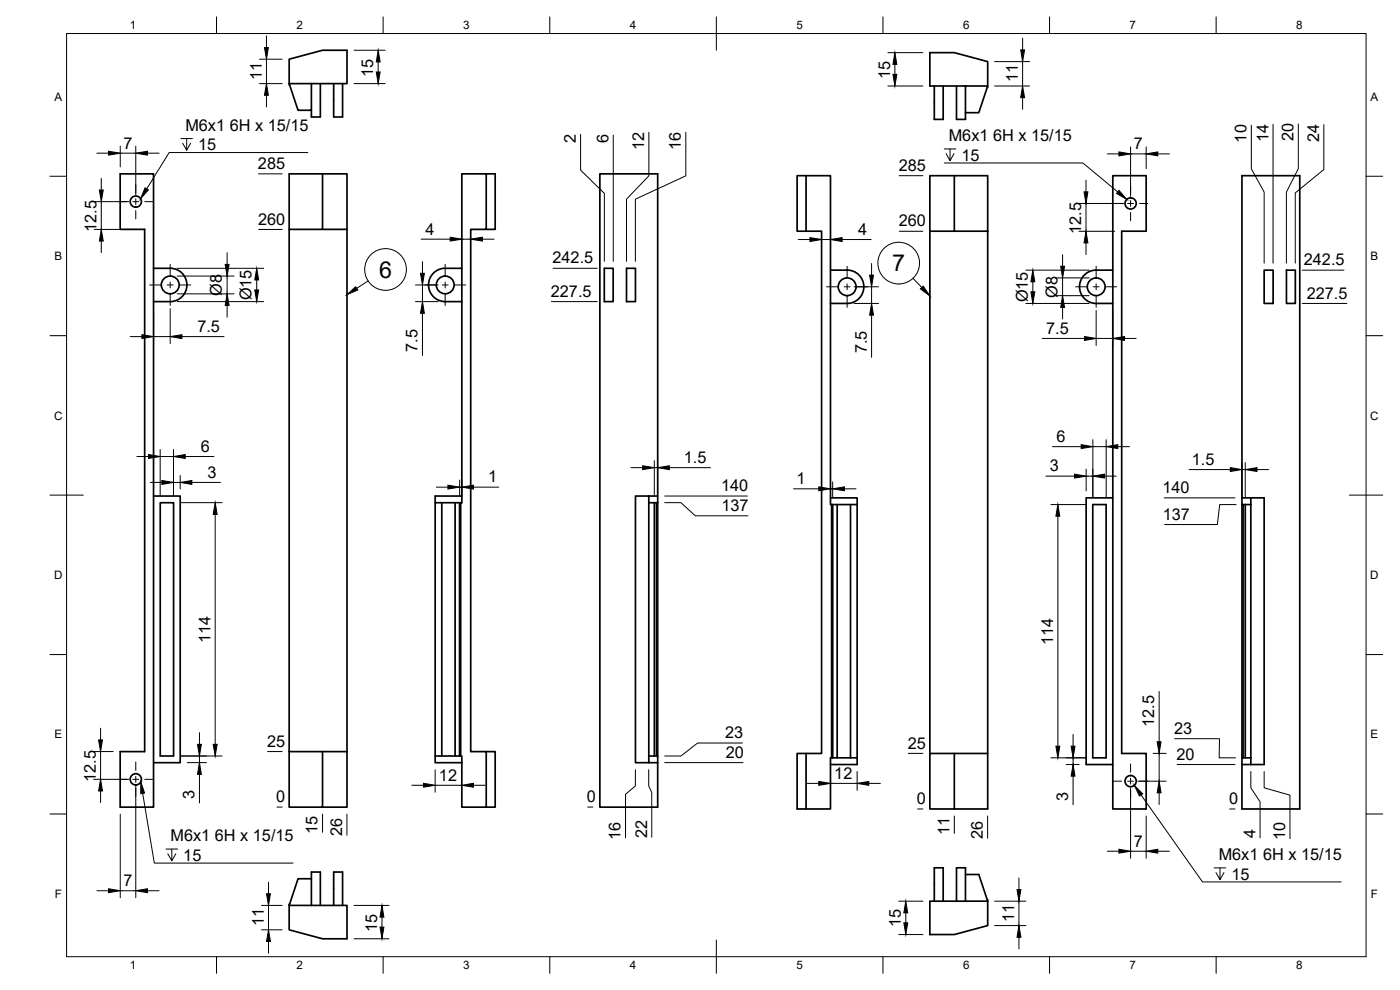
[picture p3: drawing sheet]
<svg xmlns="http://www.w3.org/2000/svg" width="420mm" height="297mm" viewBox="0 0 420 297" stroke-linecap="round" stroke-linejoin="round" font-family="sans-serif">
<!-- layer: Visible -->
<g fill="none" stroke="#000" stroke-width=".51">
<path d="M93.5 25.1v8h-4l-2.7-8h17.3v-10h-7.3l-10 2.7v7.6l.2 .2M96.1 25.1v10h-2.6v-2M100.1 25.1v10h2.7v-10M280.4 25.8v10h2.7v-10M287.1 25.8v10h2.7v-2M289.8 25.8v8h4l2.6-8h-17.3v-10h7.3l10 2.7v7.6l-.2 .2M36.1 52.2h10v190h-10v-16.7h7.3v-156.7h-7.3zM96.8 52.2h-10v190h10v-16.7h-10M96.8 52.2v16.6h-10M96.8 52.2h7.3v16.6h-7.3M145.9 52.2h2.7v16.6h-2.7M241.9 52.7h-2.7v16.7h2.7"/>
<path d="M286.4 52.7h-7.3v173.4M334 52.7h10v16.7h-7.4v156.7h7.4v16.6h-10zM104.1 68.8v173.4h-7.3M279.1 69.4h7.3M296.4 69.4h-10v-16.7h10v190h-10M46.1 80.5h5a5 5 0 0 1 5 5 5 5 0 0 1-5 5h-5M138.6 80.5h-5a5 5 0 0 0-5 5 5 5 0 0 0 5 5h5M181.4 80.5h2.6v10h-2.6zM188 80.5h2.7v10h-2.7zM249.2 91h5M249.2 81.1h5M254.2 81a5 5 0 0 1 5 5 5 5 0 0 1-5 5"/>
<path d="M334 81.1l-5-.1a5 5 0 0 0-5 5 5 5 0 0 0 5 5h5M379.4 81.1h2.7v9.9h-2.7zM386.1 81.1h2.6v9.9h-2.6zM46.1 148.8h8v80h-8M48.1 150.8h4v76h-4zM130.6 150.8h7.7M132.6 150.8v76M136.6 150.8v76M137.9 150.8v76M138.6 148.8h-8v78M194.7 148.8v80h2.7M194.7 148.8h-4v80h4"/>
<path d="M194.7 150.8h2.7M194.7 148.8h2.7M196.4 150.8v76M197 150.8v76M197.4 150.8v76h-2.7M197.4 150.8v-98.6h-17.4v190h17.4v-15.4M249.2 149.4h8v2M249.6 151.4h-.4v-98.7h-7.3v16.7h4.7v156.7h-4.7v16.6h7.3v-15.3h.4v-76h7.6M249.9 151.4v76M251.2 151.4v76M255.2 151.4v76M257.2 151.4v78h-8"/>
<path d="M328 151.4h4v76h-4zM334 149.4h-8v80h8M372.7 151.4v-98.7h17.4v190h-17.4v-15.3M372.7 149.4h2.7v2M373.1 151.4v76M373.7 151.4v76M375.4 151.4h-2.7v76M375.4 149.4h4v80h-6.7M375.4 151.4v78M96.8 225.5h7.3M130.6 226.8h7.7v-76h.3v-98.6h7.3v16.6h-4.6v156.7h4.6v16.7h-7.3v-15.4h-.3M130.6 226.8v2h8"/>
<path d="M145.9 225.5h2.7v16.7h-2.7M241.9 226.1h-2.7v16.6h2.7M249.6 227.4h7.6M286.4 226.1h-7.3v16.6h7.3M296.4 226.1h-10v16.6M372.7 227.4h2.7M93.5 263.7h-4l-2.7 8h17.3v10h-7.3l-10-2.7v-7.7l.2-.1M93.5 271.7v-10.1h2.6v10.1M100.1 271.7v-10.1h2.7v10.1M280.4 270.4v-10h2.7v10M287.1 270.4v-10h2.7v10M289.8 262.4h4l2.6 8h-17.3v10h7.3l10-2.7v-7.6l-.2-.2"/>
<circle cx="40.8" cy="60.5" r="1.68"/>
<circle cx="339.3" cy="61" r="1.68"/>
<circle cx="51.1" cy="85.5" r="2.67"/>
<circle cx="133.6" cy="85.5" r="2.67"/>
<circle cx="254.2" cy="86" r="2.67"/>
<circle cx="329" cy="86" r="2.67"/>
<circle cx="40.8" cy="233.8" r="1.68"/>
<circle cx="339.3" cy="234.4" r="1.68"/>
</g>
<!-- layer: BORDER -->
<g fill="none" stroke="#000" stroke-width=".3">
<path d="M20 10.1h390v276.9h-390zM65 5.1v5M115 5.1v5M165 5.1v5M215 5.1v10M265 5.1v5M315 5.1v5M365 5.1v5M15 52.9h5M410 52.9h5M15 100.7h5M410 100.7h5"/>
<path d="M15 148.6h10M405 148.6h10M15 196.4h5M410 196.4h5M15 244.2h5M410 244.2h5M65 287v5M115 287v5M165 287v5M215 282.1v9.9M265 287v5M315 287v5"/>
<path d="M365 287v5"/>
</g>
<!-- layer: FD_Dimensions -->
<g fill="none" stroke="#000" stroke-width=".3">
<path d="M77.9 17.8h6.8M80 10.8v3.5M80 17.8v7.3M106.2 15.1h9.4M113.5 18.6v3M266.5 15.8h10.5M268.6 19.3v3M298.5 18.5h10.5M306.9 11.5v3.5M306.9 18.5v7.3M77.9 25.1h6.8M80 28.6v3.5"/>
<path d="M106.2 25.1h9.4M194.7 39.7v13.1l-6.7 7v18.6M205.8 39.7v13.1l-15.1 7v18.6M266.5 25.8h10.5M298.5 25.8h10.5M306.9 29.3v3.5M375.5 37.6v13l3.9 7v21.4M382.1 37.3v41.7M389.6 37.2v13.4l-3.5 7v21.4M397.3 37.4v13.5l-8.6 7v21.1M29.1 46h3.5M30.4 53.5v3.5"/>
<path d="M36.1 43.9v6.2M36.1 46h4.6M40.7 43.9v14.5M44.2 46h3.6M77.6 52.2h7.1M174.2 40.3v10.7l7.2 7v20.4M184 40.5v37.9M269.9 52.7h7.1M325.9 54v3.6M332.3 46.2h3.5M339.3 44.1v14.9M339.3 46.2h4.7"/>
<path d="M344 44.1v6.5M347.5 46.2h3.5M28.3 68.8h13M28.3 60.5h10.4M30.4 60.5v8.3M30.4 72.3v3.5M68.2 75.8v3.5M77.6 68.8h7.1M126.4 71.8h8.7M126.8 78.5v3.5M138.6 71.8h2.7M144.8 71.8h3.5"/>
<path d="M239.6 71.9h3.5M246.6 71.9h2.6M252.7 71.9h8.8M261.6 79.1v3.5M269.9 69.4h7.1M318.9 76.4v3.5M323.8 69.4h10.7M323.8 61.1h13.4M325.9 61.1v8.3M325.9 72.9v3.5M46.1 92.6v10.5M51.1 92.6v10.5"/>
<path d="M53.2 90.5h25.9M53.2 80.5h25.9M53.2 82.8h17.1M53.2 88.2h17.1M68.2 82.8v5.4M68.2 91.7v3.5M77 84v3M124.7 90.5h6.8M124.7 85.5h6.8M126.8 85.5v5M126.8 94v12.7M165.5 90.5h13.8"/>
<path d="M166 80.5h13.3M256.3 91h7.4M256.3 86h7.4M261.6 86v5M261.6 94.6v12.6M307.9 91h19M307.9 81.1h19M310 84.5v3.1M316.8 83.4h10.1M316.8 88.7h10.1M318.9 83.4v5.3M318.9 92.2v3.5"/>
<path d="M329 93.2v10.5M334 93.2v10.5M390.8 91h13.4M390.8 81.1h12.6M39.1 101h3.5M46.1 101h5M54.6 101h12.6M312.8 101.5h12.7M329 101.5h5M337.5 101.5h3.5M41.1 137h3.5M48.1 134.9v13.8"/>
<path d="M48.1 137h4M52.1 134.9v13.8M55.6 137h8.6M196.4 138.2v10.5M197.4 138.2v10.5M315.9 134h8.6M328 131.9v17.4M328 134h4M332 131.9v17.4M335.5 134h3.5M372.7 138.8v10.5M373.7 138.8v10.5"/>
<path d="M45.1 144.7h3.5M52.1 144.7h2M54.1 142.6v4.1M54.2 150.8h12.5M57.6 144.7h8.6M64.6 154.3v69M130.9 146.2h3.5M137.9 144v4.7M137.9 146.2h.7M138.6 144v4.7M142.1 146.2h7.6M189.4 140.3h3.5"/>
<path d="M196.4 140.3h1M199.5 150.8h4.9l4.3 4h15.8M199.5 148.8h24.8M200.9 140.3h12.3M238.1 146.7h7.6M249.2 144.6v4.7M249.2 146.7h.7M249.9 144.6v4.7M253.4 146.7h3.5M313.9 142.9h8.6M315.4 151.4h10.5M317.5 154.9v69"/>
<path d="M326 140.7v6.6M326 142.9h2M331.5 142.9h3.5M349.4 149.4h21.2M356.9 140.9h12.3M371 151.4h-4.9l-.8 6h-15.8M372.7 140.9h1M377.2 140.9h3.5M30.2 218.5v3.5M59.9 219.8v3.5M347.9 207.5v15.1M28.1 225.5h5.9"/>
<path d="M28.1 233.8h10.6M30.2 225.5v8.3M30.2 237.3v3.5M40.7 235.9v33.5M54.2 226.8h12.5M56.2 228.8h5.8M59.9 226.8v2M59.9 232.3v8.6M80.3 225.5h4.4M123.6 235.6h3.5M130.6 230.9v6.8M130.6 235.6h8"/>
<path d="M142.1 235.6h3.5M190.7 230.9v4.9l-3 2.5v13.1M194.7 230.9v4.9l.9 2v13.4M199.5 228.8h23.5M222.8 222.9h-13.4l-5 3.9h-4.9M242.2 235h3.5M249.2 231.5v5.6M249.2 235h8M257.2 231.5v5.6M260.7 235h3.5M272.6 226h4.4M315.4 227.4h10.5"/>
<path d="M320 229.4h3.9M322.1 220.4v3.5M322.1 227.4v2M322.1 232.9v8.6M339.3 236.5v21M341.4 234.4h8.6M346.1 226h3.9M347.9 226v8.4M347.9 237.9v3.5M352.5 221.6h13.5l-.1 5.8h4.9M353.3 229.4h17.3M375.4 231.5v4.9l2.8 4.2v10.8"/>
<path d="M379.4 231.5v4.9l7.7 2.2v13M36.1 244.3v25.1M83.1 242.2h1.6M96.8 244.3v5.4M104.1 244.3v6.3M176.4 242.2h1.5M275.4 242.7h1.6M286.4 244.8v5.3M296.4 244.8v6.7M332.3 255.4h3.5M339.3 255.4h4.7M344 244.8v12.7"/>
<path d="M347.5 255.4h3.5M369 242.7h1.6M29.1 267.3h3.5M36.1 267.3h4.6M44.2 267.3h3.6M78.5 271.7h6.2M78.5 279h6.2M80.6 264.7v3.5M80.6 271.7v7.3M106.2 271.7h10.5M114.6 275.2v3M269.7 270.4h7.3"/>
<path d="M271.8 273.9v3M298.5 270.4h9.4M298.5 277.7h9.4M305.8 263.4v3.5M305.8 270.4v7.3M80.6 282.5v3.5M106.2 281.7h10.5M269.7 280.4h7.3M305.8 281.2v3.5"/>
</g>
<g fill="#000" stroke="#000" stroke-width=".3">
<path d="M79.4 14.3h1.1l-.5 3.5zM113.5 15.1l.6 3.5h-1.2zM268.6 15.8l.6 3.5h-1.2zM306.3 15h1.2l-.6 3.5zM80 25.1l.5 3.5h-1.1zM112.9 21.6h1.2l-.6 3.5zM268 22.3h1.2l-.6 3.5zM306.9 25.8l.6 3.5h-1.2zM29.8 57h1.2l-.6 3.5zM32.6 45.4l3.5 .6-3.5 .6zM40.7 46l3.5-.6v1.2zM325.3 57.6h1.2l-.6 3.5z"/>
<path d="M335.8 45.6l3.5 .6-3.5 .6zM344 46.2l3.5-.6v1.2zM30.4 68.8l.6 3.5h-1.2zM67.6 79.3h1.1l-.5 3.5zM135.1 71.2l3.5 .6-3.5 .5zM141.3 71.8l3.5-.6v1.1zM243.1 71.3l3.5 .6-3.5 .6zM249.2 71.9l3.5-.6v1.2zM318.3 79.9h1.2l-.6 3.5zM325.9 69.4l.6 3.5h-1.2zM68.2 88.2l.5 3.5h-1.1zM77 80.5l.6 3.5h-1.1z"/>
<path d="M76.5 87h1.1l-.6 3.5zM126.2 82h1.2l-.6 3.5zM126.8 90.5l.6 3.5h-1.2zM261 82.6h1.1l-.5 3.4zM261.6 91l.5 3.6h-1.1zM310 81.1l.6 3.4h-1.2zM309.4 87.6h1.2l-.6 3.4zM318.9 88.7l.6 3.5h-1.2zM42.6 100.4l3.5 .6-3.5 .6zM51.1 101l3.5-.6v1.2zM325.5 101l3.5 .5-3.5 .6zM334 101.5l3.5-.5v1.1z"/>
<path d="M44.6 136.4l3.5 .6-3.5 .5zM52.1 137l3.5-.6v1.1zM192.9 139.7l3.5 .6-3.5 .6zM197.4 140.3l3.5-.6v1.2zM324.5 133.4l3.5 .6-3.5 .6zM332 134l3.5-.6v1.2zM48.6 144.2l3.5 .5-3.5 .6zM54.1 144.7l3.5-.5v1.1zM64.6 150.8l.6 3.5h-1.2zM134.4 145.6l3.5 .6-3.5 .5zM138.6 146.2l3.5-.6v1.1zM245.7 146.1l3.5 .6-3.5 .5z"/>
<path d="M249.9 146.7l3.5-.6v1.1zM317.5 151.4l.6 3.5h-1.2zM322.5 142.3l3.5 .6-3.5 .5zM328 142.9l3.5-.6v1.1zM369.2 140.3l3.5 .6-3.5 .6zM373.7 140.9l3.5-.6v1.2zM30.2 233.8l.6 3.5h-1.2zM29.6 222h1.2l-.6 3.5zM59.3 223.3h1.1l-.5 3.5zM59.9 228.8l.5 3.5h-1.1zM64 223.3h1.2l-.6 3.5zM127.1 235l3.5 .6-3.5 .6z"/>
<path d="M138.6 235.6l3.5-.6v1.2zM245.7 234.5l3.5 .5-3.5 .6zM257.2 235l3.5-.5v1.1zM316.9 223.9h1.2l-.6 3.5zM321.5 223.9h1.1l-.5 3.5zM322.1 229.4l.5 3.5h-1.1zM347.9 234.4l.5 3.5h-1.1zM347.3 222.6h1.1l-.5 3.4zM335.8 254.8l3.5 .6-3.5 .6zM344 255.4l3.5-.6v1.2zM32.6 266.7l3.5 .6-3.5 .5zM40.7 267.3l3.5-.6v1.1z"/>
<path d="M80 268.2h1.2l-.6 3.5zM114.6 271.7l.6 3.5h-1.2zM114 278.2h1.2l-.6 3.5zM271.8 270.4l.6 3.5h-1.1zM271.3 276.9h1.1l-.6 3.5zM305.2 266.9h1.2l-.6 3.5zM80.6 279l.6 3.5h-1.2zM305.8 277.7l.6 3.5h-1.2z"/>
</g>
<!-- layer: Balloons -->
<g fill="none" stroke="#000" stroke-width=".3">
<circle cx="269.7" cy="78.9" r="6.3"/>
<circle cx="115.7" cy="80.9" r="6.3"/>
</g>
<!-- layer: 0 -->
<path d="M104.1 88.4l2.6-2.4 .7 1zM276.2 86.7l.9-.8 2 2.9z" fill="#000" stroke="#000" stroke-width=".3"/>
<path d="M110.5 84.3l-3.4 2.2M274 83.5l2.6 2.8" fill="none" stroke="#000" stroke-width=".3"/>
<!-- layer: Smart Centers -->
<g fill="none" stroke="#000" stroke-width=".3">
<path d="M40.7 55.3v2.5M40.7 59.6v1.8M339.3 55.9v2.5M35.6 60.5h2.5M39.9 60.5h1.7M40.7 63.2v2.5M43.4 60.5h2.5M51.1 79.3v3.5M133.6 79.3v3.5M254.2 79.9v3.5M329 79.9v3.5M334.1 61.1h2.5"/>
<path d="M338.4 61.1h1.8M339.3 60.2v1.7M339.3 63.7v2.5M342 61.1h2.5M44.9 85.5h3.5M50.2 85.5h1.8M51.1 84.6v1.8M51.1 88.2v3.5M53.8 85.5h3.5M127.4 85.5h3.5M132.7 85.5h1.8M133.6 84.6v1.8"/>
<path d="M133.6 88.2v3.5M136.3 85.5h3.5M248.1 86h3.4M253.3 86h1.8M254.2 85.2v1.7M254.2 88.7v3.5M256.9 86h3.5M322.8 86h3.5M328.1 86h1.8M329 85.2v1.7M329 88.7v3.5M331.7 86h3.4"/>
<path d="M35.6 233.8h2.5M39.9 233.8h1.7M40.7 228.6v2.5M40.7 232.9v1.8M40.7 236.5v2.5M43.4 233.8h2.5M334.1 234.4h2.5M338.4 234.4h1.8M339.3 229.2v2.5M339.3 233.5v1.8M339.3 237.1v2.5M342 234.4h2.5"/>
</g>
<!-- layer: Hole Notes -->
<g fill="none" stroke="#000" stroke-width=".3">
<path d="M54.3 41.6h3.5M56 41.6v3.5l-1.2-2.1M57.2 43l-1.2 2.1M92.4 45.8h-41.6l-6.8 10.9M283.4 48.9h41.6l10.5 8.7M283.4 44.7h3.5M285.1 44.7v3.5l-1.2-2.1M286.3 46.1l-1.2 2.1M42.8 238l3.5 21h41.6M342.4 238.5l18.5 26.1h41.6M49.8 254.7h3.5M51.6 254.7v3.6l-1.2-2.1"/>
<path d="M52.8 256.2l-1.2 2.1M364.4 260.4h3.5M366.1 260.4v3.5l-1.2-2.1M367.3 261.8l-1.2 2.1"/>
</g>
<path d="M43.5 56.4l1 .6-2.3 2.6zM335.8 57.1l2.4 2.7-3.1-1.8zM42.2 234.6l1.2 3.3-1.2 .2zM340.4 235.6l2.5 2.6-.9 .6z" fill="#000" stroke="#000" stroke-width=".3"/>
<g font-size="7">
<text x="113.8" y="83.3">6</text>
<text x="267.8" y="81.5">7</text>
</g>
<g font-size="4.9">
<text x="78.6" y="24" transform="rotate(-90 78.6 24)">11</text>
<text x="112" y="23" transform="rotate(-90 112 23)">15</text>
<text x="267.1" y="23.7" transform="rotate(-90 267.1 23.7)">15</text>
<text x="305.5" y="24.7" transform="rotate(-90 305.5 24.7)">11</text>
<text x="55.6" y="39.2">M6x1</text>
<text x="68.9" y="39.2">6H x 15/15</text>
<text x="37" y="44.6">7</text>
<text x="59.5" y="45.1">15</text>
<text x="172.8" y="42.8" transform="rotate(-90 172.8 42.8)">2</text>
<text x="182.6" y="43" transform="rotate(-90 182.6 43)">6</text>
<text x="193.3" y="44.9" transform="rotate(-90 193.3 44.9)">12</text>
<text x="204.4" y="44.9" transform="rotate(-90 204.4 44.9)">16</text>
<text x="284.7" y="42.4">M6x1</text>
<text x="298" y="42.4">6H x 15/15</text>
<text x="340.3" y="44.8">7</text>
<text x="374.1" y="42.8" transform="rotate(-90 374.1 42.8)">10</text>
<text x="380.7" y="42.5" transform="rotate(-90 380.7 42.5)">14</text>
<text x="388.2" y="42.4" transform="rotate(-90 388.2 42.4)">20</text>
<text x="395.9" y="42.6" transform="rotate(-90 395.9 42.6)">24</text>
<text x="77.4" y="50.7">285</text>
<text x="269.7" y="51.3">285</text>
<text x="288.6" y="48.2">15</text>
<text x="28.9" y="69.6" transform="rotate(-90 28.9 69.6)">12.5</text>
<text x="77.5" y="67.4">260</text>
<text x="127.7" y="70.4">4</text>
<text x="257.6" y="70.5">4</text>
<text x="269.7" y="67.9">260</text>
<text x="324.5" y="70.2" transform="rotate(-90 324.5 70.2)">12.5</text>
<text x="165.8" y="79">242.5</text>
<text x="391.3" y="79.6">242.5</text>
<text x="66.6" y="88.8" transform="rotate(-90 66.6 88.8)">Ø8</text>
<text x="165.3" y="89">227.5</text>
<text x="317.4" y="89.3" transform="rotate(-90 317.4 89.3)">Ø8</text>
<text x="392.2" y="89.6">227.5</text>
<text x="75.5" y="90.1" transform="rotate(-90 75.5 90.1)">Ø15</text>
<text x="308.4" y="90.7" transform="rotate(-90 308.4 90.7)">Ø15</text>
<text x="59.2" y="99.5">7.5</text>
<text x="314" y="100.1">7.5</text>
<text x="125.3" y="105.5" transform="rotate(-90 125.3 105.5)">7.5</text>
<text x="260.1" y="106.1" transform="rotate(-90 260.1 106.1)">7.5</text>
<text x="60.3" y="135.5">6</text>
<text x="317.1" y="132.6">6</text>
<text x="62.3" y="143.3">3</text>
<text x="205.2" y="138.9">1.5</text>
<text x="315.1" y="141.4">3</text>
<text x="357.7" y="139.4">1.5</text>
<text x="146.5" y="144.7">1</text>
<text x="216.4" y="147.4">140</text>
<text x="239" y="145.3">1</text>
<text x="348.8" y="147.9">140</text>
<text x="216.5" y="153.3">137</text>
<text x="349" y="155.9">137</text>
<text x="63.2" y="193" transform="rotate(-90 63.2 193)">114</text>
<text x="316.1" y="193.6" transform="rotate(-90 316.1 193.6)">114</text>
<text x="217.6" y="221.5">23</text>
<text x="346.4" y="218.2" transform="rotate(-90 346.4 218.2)">12.5</text>
<text x="352.4" y="220.2">23</text>
<text x="80.2" y="224">25</text>
<text x="217.8" y="227.4">20</text>
<text x="272.4" y="224.6">25</text>
<text x="353.1" y="227.9">20</text>
<text x="250.4" y="233.6">12</text>
<text x="28.7" y="234.6" transform="rotate(-90 28.7 234.6)">12.5</text>
<text x="58.4" y="239.7" transform="rotate(-90 58.4 239.7)">3</text>
<text x="131.7" y="234.2">12</text>
<text x="82.9" y="240.7">0</text>
<text x="176.1" y="240.7">0</text>
<text x="275.2" y="241.3">0</text>
<text x="320.6" y="240.3" transform="rotate(-90 320.6 240.3)">3</text>
<text x="368.9" y="241.3">0</text>
<text x="95.3" y="250.3" transform="rotate(-90 95.3 250.3)">15</text>
<text x="102.7" y="250.8" transform="rotate(-90 102.7 250.8)">26</text>
<text x="186.3" y="251.9" transform="rotate(-90 186.3 251.9)">16</text>
<text x="194.2" y="251.4" transform="rotate(-90 194.2 251.4)">22</text>
<text x="285" y="250.6" transform="rotate(-90 285 250.6)">11</text>
<text x="294.9" y="251.7" transform="rotate(-90 294.9 251.7)">26</text>
<text x="376.7" y="251.5" transform="rotate(-90 376.7 251.5)">4</text>
<text x="51.2" y="252.4">M6x1</text>
<text x="64.5" y="252.4">6H x 15/15</text>
<text x="340.3" y="254">7</text>
<text x="385.7" y="252.2" transform="rotate(-90 385.7 252.2)">10</text>
<text x="55" y="258.3">15</text>
<text x="365.7" y="258">M6x1</text>
<text x="369.6" y="263.9">15</text>
<text x="379.1" y="258">6H x 15/15</text>
<text x="37" y="265.9">7</text>
<text x="79.2" y="277.9" transform="rotate(-90 79.2 277.9)">11</text>
<text x="113.2" y="279.6" transform="rotate(-90 113.2 279.6)">15</text>
<text x="270.4" y="278.3" transform="rotate(-90 270.4 278.3)">15</text>
<text x="304.4" y="276.6" transform="rotate(-90 304.4 276.6)">11</text>
</g>
<g font-size="3.5">
<text x="39" y="8.8">1</text>
<text x="89" y="8.8">2</text>
<text x="139" y="8.8">3</text>
<text x="189" y="8.8">4</text>
<text x="239" y="8.8">5</text>
<text x="289" y="8.8">6</text>
<text x="339" y="8.8">7</text>
<text x="389" y="8.8">8</text>
<text x="16.3" y="30.2">A</text>
<text x="411.3" y="30.2">A</text>
<text x="16.3" y="78">B</text>
<text x="411.3" y="78">B</text>
<text x="16.2" y="125.9">C</text>
<text x="411.2" y="125.9">C</text>
<text x="16.2" y="173.7">D</text>
<text x="411.2" y="173.7">D</text>
<text x="16.3" y="221.6">E</text>
<text x="411.3" y="221.6">E</text>
<text x="16.4" y="269.4">F</text>
<text x="411.4" y="269.4">F</text>
<text x="39" y="290.8">1</text>
<text x="89" y="290.8">2</text>
<text x="139" y="290.8">3</text>
<text x="189" y="290.8">4</text>
<text x="239" y="290.8">5</text>
<text x="289" y="290.8">6</text>
<text x="339" y="290.8">7</text>
<text x="389" y="290.8">8</text>
</g>
</svg>
